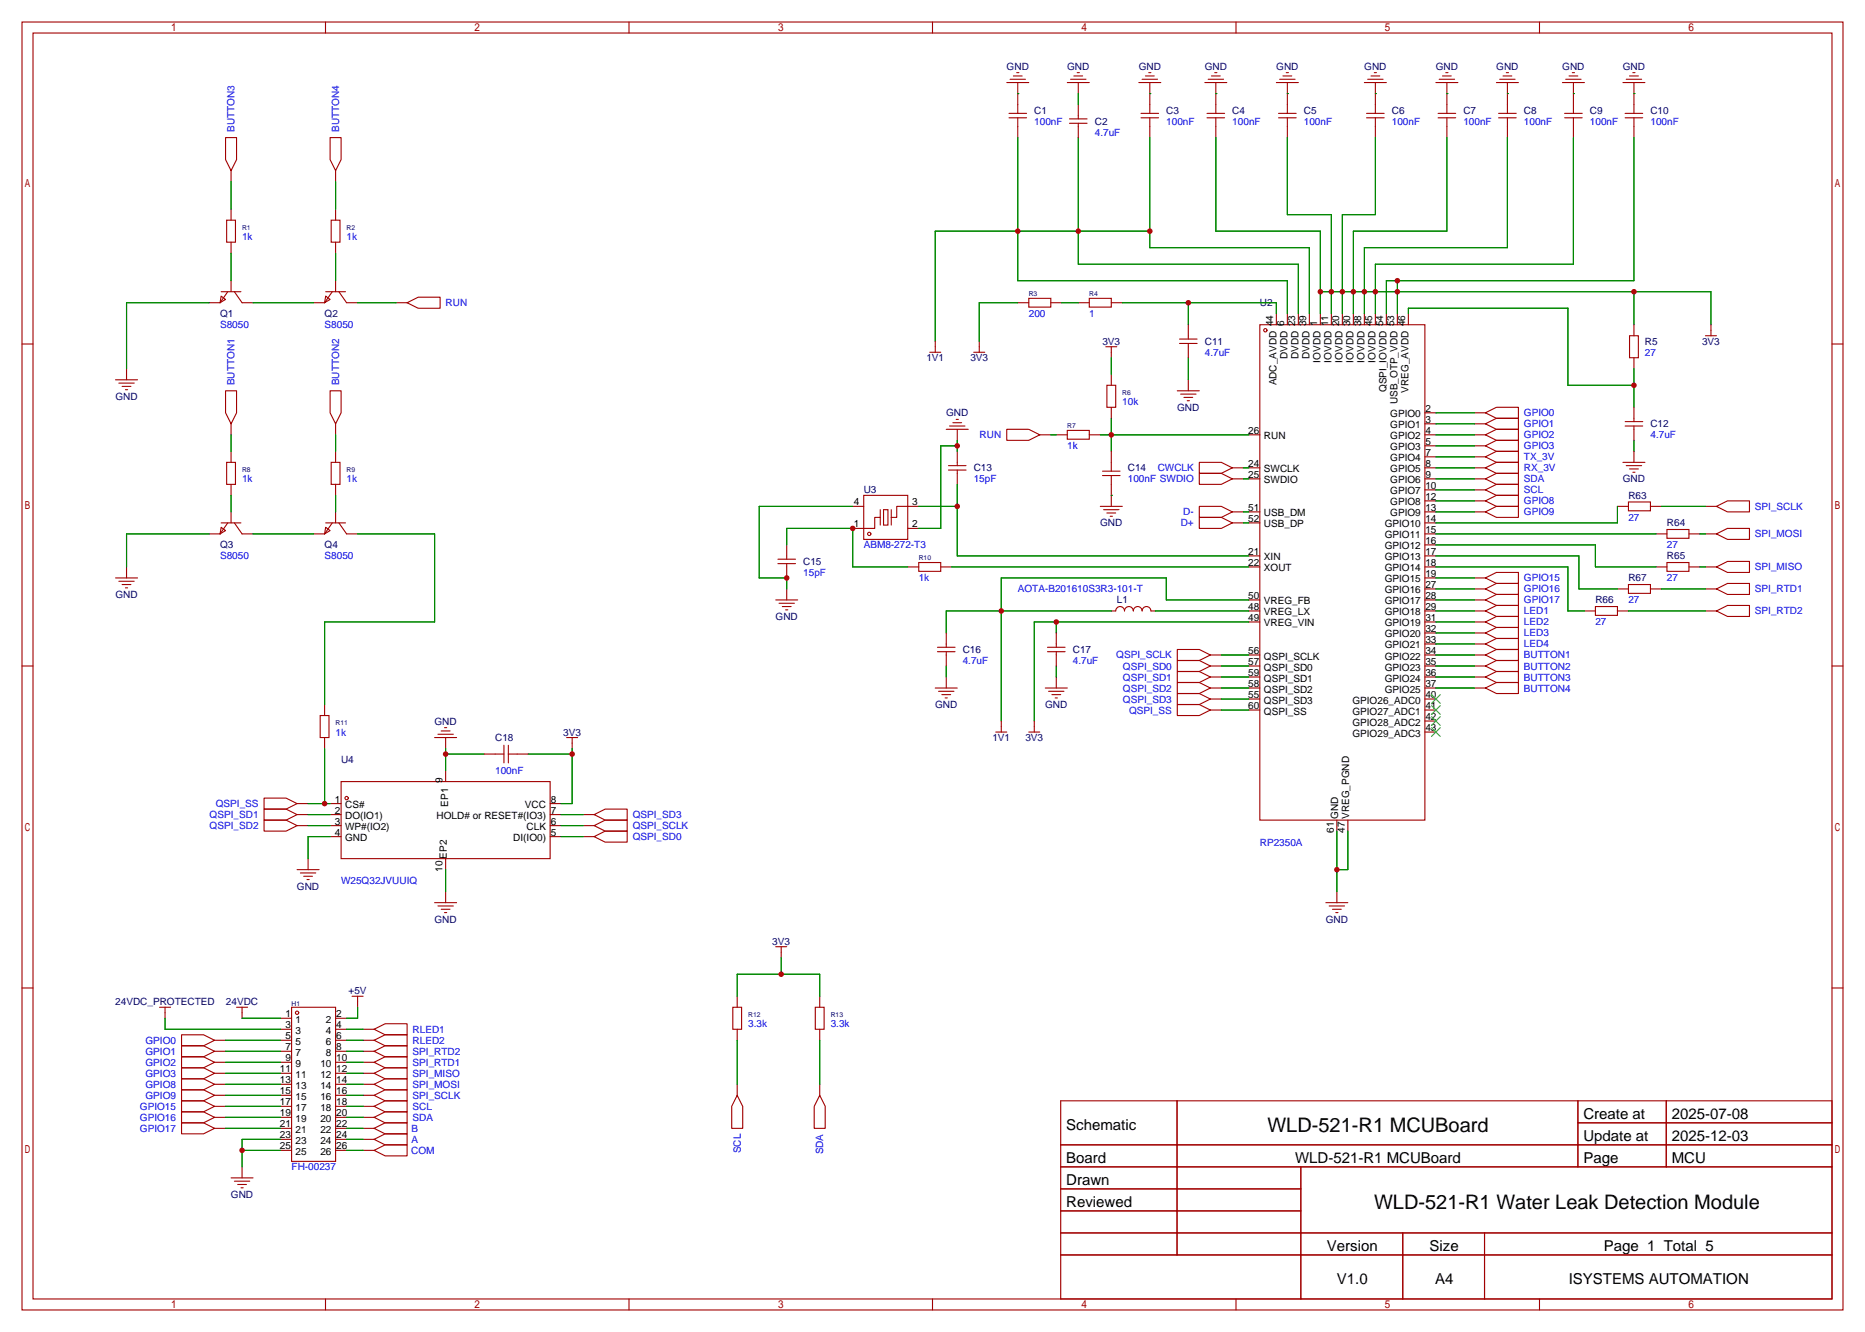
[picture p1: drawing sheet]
<svg xmlns="http://www.w3.org/2000/svg" width="431mm" height="307mm" viewBox="0 0 431 307" stroke-linecap="round" stroke-linejoin="round" font-family="sans-serif">
<g fill="none" stroke="#a10000" stroke-width=".25">
<path d="M5.1 5.1h420.3v297.2h-420.3zM7.6 7.6h415.3v292.1h-415.3zM75.1 5.1v2.5M145.2 5.1v2.5M215.3 5.1v2.5M232.4 19.1h5.1M233.2 18.3h3.5M233.9 17.5h2.1M234.7 16.8h.5M234.9 19.1v7.1M246.4 19.1h5.1M247.1 18.3h3.6"/>
<path d="M247.9 17.5h2M248.7 16.8h.5M248.9 19.1v2.5M262.9 19.1h5.1M263.7 18.3h3.5M264.4 17.5h2M265.2 16.8h.5M265.4 19.1v7.1M278.1 19.1h5.1M278.9 18.3h3.5M279.7 17.5h2M280.4 16.8h.5"/>
<path d="M280.7 19.1v7.1M285.3 5.1v2.5M294.6 19.1h5.1M295.4 18.3h3.6M296.2 17.5h2M296.9 16.8h.5M297.2 19.1v7.1M315 19.1h5M315.7 18.3h3.6M316.5 17.5h2M317.2 16.8h.6M317.5 19.1v7.1"/>
<path d="M331.5 19.1h5M332.2 18.3h3.6M333 17.5h2M333.8 16.8h.5M334 19.1v7.1M345.4 19.1h5.1M346.2 18.3h3.6M347 17.5h2M347.7 16.8h.5M348 19.1v7.1M355.4 5.1v2.5M360.7 19.1h5.1"/>
<path d="M361.4 18.3h3.6M362.2 17.5h2M363 16.8h.5M363.2 19.1v7.1M374.6 19.1h5.1M375.4 18.3h3.6M376.2 17.5h2M376.9 16.8h.5M377.2 19.1v7.1M52.1 31.8h2.5v5l-1.3 2.6-1.2-2.6zM53.3 39.4v2.5M76.2 31.8h2.5v5l-1.2 2.6-1.3-2.6z"/>
<path d="M77.5 39.4v2.5M232.9 26.2h4.1M232.9 27.2h4.1M234.9 27.2v4.6M246.9 28.4h4.1M246.9 27.4h4.1M248.9 24.1v3.3M248.9 28.4v3.4M263.4 26.2h4.1M263.4 27.2h4.1M265.4 27.2v4.6M278.6 26.2h4.1"/>
<path d="M278.6 27.2h4.1M280.7 27.2v4.6M295.1 26.2h4.1M295.1 27.2h4.1M297.2 27.2v4.6M315.5 26.2h4M315.5 27.2h4M317.5 27.2v4.6M332 26.2h4M332 27.2h4M334 27.2v4.6M345.9 26.2h4.1"/>
<path d="M345.9 27.2h4.1M348 27.2v4.6M361.2 26.2h4.1M361.2 27.2h4.1M363.2 27.2v4.6M375.2 26.2h4M375.2 27.2h4M377.2 27.2v4.6M52.3 50.8h2.1v5.1h-2.1zM53.3 48.3v2.5M53.3 55.9v2.5M76.5 50.8h2v5.1h-2z"/>
<path d="M77.5 48.3v2.5M77.5 55.9v2.5M5.1 79.4h2.5M48.3 69.8h2.5M51.1 68.3l1 .8-1.3 .7zM51.1 67.3h4.5M52.6 67.3l-1.8 2.5M53.3 64.8v2.5M54.1 67.3l1.8 2.5h2.5M72.4 69.8h2.5M75.2 68.3l1 .8-1.3 .7zM75.2 67.3h4.6"/>
<path d="M76.7 67.3l-1.8 2.5M77.5 64.8v2.5M78.2 67.3l1.8 2.5h2.5M91.4 69.8h2.6M94 69.8l2.5-1.2h5.1v2.5h-5.1zM215.9 78.7v2.6M226.1 78.7v2.6M234.9 69.8h2.6M237.5 68.8h5.1v2.1h-5.1zM242.6 69.8h2.5M248.9 69.8h2.6M251.5 68.8h5v2.1h-5z"/>
<path d="M256.5 69.8h2.6M272.3 79.2h4.1M272.3 78.2h4.1M274.3 74.9v3.3M274.3 79.2v3.4M290.8 74.9h38.1v114.3h-38.1zM294.6 72.4v2.5M297.2 72.4v2.5M299.7 72.4v2.5M302.3 72.4v2.5M304.8 72.4v2.5M307.3 72.4v2.5"/>
<path d="M309.9 72.4v2.5M312.4 72.4v2.5M315 72.4v2.5M317.5 72.4v2.5M320 72.4v2.5M322.6 72.4v2.5M325.1 72.4v2.5M376.2 77.5h2v5.1h-2zM377.2 74.9v2.6M393.7 77.5h2.5M395 74.9v2.6M422.9 79.4h2.5"/>
<path d="M26.7 87.6h5M27.4 88.4h3.6M28.2 89.2h2M29 89.9h.5M29.2 85.1v2.5M52.1 90.2h2.5v5l-1.3 2.6-1.2-2.6zM53.3 97.8v2.5M76.2 90.2h2.5v5l-1.2 2.6-1.3-2.6zM77.5 97.8v2.5M214.6 81.3h2.6M218.4 99.1h5.1M219.2 98.3h3.6"/>
<path d="M220 97.5h2M220.7 96.8h.5M221 99.1v2.5M224.8 81.3h2.5M232.4 99.1h5.1l2.5 1.2-2.5 1.3h-5.1zM246.4 99.3h5.1v2h-5.1zM255.3 80h2.5M255.5 88.9h2.1v5.1h-2.1zM256.5 80v2.6M256.5 86.4v2.5M256.5 94v2.5M271.8 90.2h5.1"/>
<path d="M272.5 90.9h3.6M273.3 91.7h2M274.1 92.5h.5M274.3 87.6v2.6M328.9 97.8h2.6M328.9 95.2h2.6M340.4 97.8h2.5M340.4 95.2h2.5M342.9 95.2l2.5-1.2h5.1v2.5h-5.1zM342.9 97.8l2.5-1.3h5.1v2.6h-5.1zM375.2 98.3h4M375.2 97.3h4"/>
<path d="M377.2 82.6v2.5M377.2 94v3.3M377.2 98.3v3.3M52.3 106.7h2.1v5.1h-2.1zM53.3 104.1v2.6M53.3 111.8v2.5M53.3 118.1v2.6M76.5 106.7h2v5.1h-2zM77.5 104.1v2.6M77.5 111.8v2.5M77.5 118.1v2.6M196.8 116.8h2.6"/>
<path d="M199.4 114.3h10.1v10.2h-10.1zM203.2 119.4h-1.3v2.5h-5.1M203.2 117.6v3.6M204 117.6h1v3.6h-1zM205.7 117.6v3.6M212.1 116.8h-5.1v2.6h-1.3M218.9 107.4h4.1M218.9 108.5h4.1M221 104.1v3.3M221 108.5v3.3M240 100.3h2.6M243.8 100.3h2.6"/>
<path d="M251.5 100.3h2.5M254 116.8h5.1M254.5 108.7h4.1M254.5 109.7h4.1M254.8 117.6h3.5M255.5 118.4h2.1M256.3 119.1h.5M256.5 104.1v4.6M256.5 109.7v7.1M276.9 116.8h5l2.6 1.3-2.6 1.3h-5zM276.9 119.4h5l2.6 1.3-2.6 1.2h-5zM276.9 106.7h5l2.6 1.2-2.6 1.3h-5z"/>
<path d="M276.9 109.2h5l2.6 1.3-2.6 1.3h-5zM284.5 107.9h2.5M284.5 110.5h2.5M284.5 118.1h2.5M288.3 100.3h2.5M288.3 107.9h2.5M288.3 110.5h2.5M288.3 118.1h2.5M328.9 100.3h2.6M328.9 107.9h2.6M328.9 110.5h2.6M328.9 118.1h2.6"/>
<path d="M328.9 115.6h2.6M328.9 113h2.6M328.9 105.4h2.6M328.9 102.9h2.6M340.4 100.3h2.5M340.4 107.9h2.5M340.4 110.5h2.5M340.4 118.1h2.5M340.4 115.6h2.5M340.4 113h2.5M340.4 105.4h2.5M340.4 102.9h2.5"/>
<path d="M342.9 107.9l2.5-1.2h5.1v2.5h-5.1zM342.9 105.4l2.5-1.3h5.1v2.6h-5.1zM342.9 110.5l2.5-1.3h5.1v2.6h-5.1zM342.9 113l2.5-1.2h5.1v2.5h-5.1zM342.9 100.3l2.5-1.2h5.1v2.5h-5.1zM342.9 102.9l2.5-1.3h5.1v2.5h-5.1zM342.9 115.6l2.5-1.3h5.1v2.5h-5.1zM342.9 118.1l2.5-1.3h5.1v2.6h-5.1zM373.4 116.8h2.5M374.6 106.7h5.1M375.4 107.4h3.6M375.9 115.8h5.1v2.1h-5.1z"/>
<path d="M376.2 108.2h2M376.9 109h.5M377.2 104.1v2.6M381 116.8h2.5M393.7 116.8h2.5M396.2 116.8l2.6-1.2h5.1v2.5h-5.1zM26.7 133.3h5M27.4 134.1h3.6M28.2 134.9h2M29 135.6h.5M29.2 130.8v2.5M48.3 123.2h2.5"/>
<path d="M51.1 121.7l1 .7-1.3 .8zM51.1 120.7h4.5M52.6 120.7l-1.8 2.5M54.1 120.7l1.8 2.5h2.5M72.4 123.2h2.5M75.2 121.7l1 .7-1.3 .8zM75.2 120.7h4.6M76.7 120.7l-1.8 2.5M78.2 120.7l1.8 2.5h2.5M179.1 138.4h5M179.6 130h4M179.6 129h4"/>
<path d="M179.8 139.2h3.6M180.6 140h2M181.6 125.7v3.3M181.6 130v3.3M181.6 135.9v2.5M209.5 130.8h2.6M209.5 121.9h2.6M212.1 129.8h5.1v2h-5.1zM217.2 130.8h2.5M284.5 120.7h2.5M288.3 120.7h2.5M288.3 128.3h2.5"/>
<path d="M288.3 130.8h2.5M288.3 138.4h2.5M328.9 120.7h2.6M328.9 128.3h2.6M328.9 130.8h2.6M328.9 138.4h2.6M328.9 135.9h2.6M328.9 133.3h2.6M328.9 125.7h2.6M328.9 123.2h2.6M340.4 138.4h2.5M340.4 135.9h2.5"/>
<path d="M340.4 133.3h2.5M342.9 133.3l2.5-1.2h5.1v2.5h-5.1zM342.9 135.9l2.5-1.3h5.1v2.6h-5.1zM342.9 138.4l2.5-1.2h5.1v2.5h-5.1zM368.3 140h5.1v2h-5.1zM373.4 135.9h2.5M375.9 134.9h5.1v2h-5.1zM381 135.9h2.5M382.3 130.8h2.5M382.3 123.2h2.5M384.8 122.2h5.1v2h-5.1zM384.8 129.8h5.1v2h-5.1z"/>
<path d="M389.9 130.8h2.5M389.9 123.2h2.5M393.7 130.8h2.5M393.7 135.9h2.5M393.7 123.2h2.5M396.2 123.2l2.6-1.3h5.1v2.6h-5.1zM396.2 130.8l2.6-1.3h5.1v2.6h-5.1zM396.2 135.9l2.6-1.3h5.1v2.6h-5.1zM5.1 153.7h2.5M181.4 140.7h.5M215.9 158.8h5.1M216.4 150.4h4.1"/>
<path d="M216.4 149.4h4.1M216.7 159.5h3.5M218.4 146v3.4M218.4 150.4v3.3M218.4 156.2v2.6M241.3 158.8h5.1M241.8 150.4h4.1M241.8 149.4h4.1M242.1 159.5h3.5M243.8 146v3.4M243.8 150.4v3.3M243.8 156.2v2.6"/>
<path d="M256.5 141h1.1a1.02 1.02 0 0 1 1-1 1.02 1.02 0 0 1 1 1 1.02 1.02 0 0 1 1-1 1.02 1.02 0 0 1 1 1 1.02 1.02 0 0 1 1-1 1.02 1.02 0 0 1 1.1 1 1.02 1.02 0 0 1 1-1 1.02 1.02 0 0 1 1 1h1M271.8 152.4h5.1l2.5 1.3-2.5 1.2h-5.1zM271.8 154.9h5.1l2.5 1.3-2.5 1.3h-5.1zM271.8 157.5h5.1l2.5 1.3-2.5 1.2h-5.1zM271.8 149.9h5.1l2.5 1.2-2.5 1.3h-5.1zM279.4 153.7h2.5M279.4 151.1h2.5M279.4 156.2h2.5M279.4 158.8h2.5M288.3 153.7h2.5M288.3 141h2.5M288.3 143.5h2.5"/>
<path d="M288.3 151.1h2.5M288.3 156.2h2.5M288.3 158.8h2.5M328.9 153.7h2.6M328.9 141h2.6M328.9 143.5h2.6M328.9 151.1h2.6M328.9 156.2h2.6M328.9 158.8h2.6M328.9 148.6h2.6M328.9 146h2.6M340.4 153.7h2.5"/>
<path d="M340.4 141h2.5M340.4 143.5h2.5M340.4 151.1h2.5M340.4 156.2h2.5M340.4 158.8h2.5M340.4 148.6h2.5M340.4 146h2.5M342.9 156.2l2.5-1.3h5.1v2.6h-5.1zM342.9 158.8l2.5-1.3h5.1v2.5h-5.1zM342.9 151.1l2.5-1.2h5.1v2.5h-5.1zM342.9 153.7l2.5-1.3h5.1v2.5h-5.1zM342.9 146l2.5-1.2h5.1v2.5h-5.1z"/>
<path d="M342.9 148.6l2.5-1.3h5.1v2.6h-5.1zM342.9 141l2.5-1.3h5.1v2.5h-5.1zM342.9 143.5l2.5-1.3h5.1v2.6h-5.1zM365.8 141h2.5M373.4 141h2.5M393.7 141h2.5M396.2 141l2.6-1.3h5.1v2.5h-5.1zM422.9 153.7h2.5M73.9 165.1h2v5.1h-2zM74.9 162.6v2.5M74.9 170.2v2.5M100.3 170.2h5.1"/>
<path d="M101.1 169.4h3.5M101.9 168.7h2M102.6 167.9h.5M102.9 170.2v2.5M102.9 177.8v2.5M111.8 174h4.5M116.3 172v4M117.3 174h4.6M117.3 172v4M130.8 170.2h2.5M132.1 170.2v2.5M217.4 160.3h2.1"/>
<path d="M218.2 161h.5M229.9 168.9h2.5M231.1 166.4v2.5M237.5 168.9h2.5M238.8 166.4v2.5M242.8 160.3h2.1M243.6 161h.5M271.8 160h5.1l2.5 1.3-2.5 1.3h-5.1zM271.8 162.6h5.1l2.5 1.2-2.5 1.3h-5.1zM279.4 161.3h2.5M279.4 163.8h2.5M288.3 161.3h2.5"/>
<path d="M288.3 163.8h2.5M328.9 161.3h2.6M328.9 163.8h2.6M328.9 168.9h2.6M328.9 166.4h2.6M61 186.7h5l2.6 1.3-2.6 1.2h-5zM61 189.2h5l2.6 1.3-2.6 1.3h-5zM61 184.1h5l2.6 1.3-2.6 1.3h-5zM68.6 185.4h2.5M68.6 188h2.5M68.6 190.5h2.5M71.1 198.1v2.6"/>
<path d="M76.2 185.4h2.5M76.2 188h2.5M76.2 190.5h2.5M76.2 193h2.5M78.7 180.3h48.3v17.8h-48.3zM102.9 198.1v2.6M127 185.4h2.5M127 188h2.5M127 190.5h2.5M127 193h2.5M134.6 188h2.6M134.6 190.5h2.6"/>
<path d="M134.6 193h2.6M137.2 193l2.5-1.2h5.1v2.5h-5.1zM137.2 188l2.5-1.3h5.1v2.5h-5.1zM137.2 190.5l2.5-1.3h5.1v2.6h-5.1zM308.6 189.2v2.6M311.1 189.2v2.6M68.6 200.7h5.1M69.3 201.4h3.6M70.1 202.2h2M70.9 202.9h.5M100.3 208.3h5.1M101.1 209h3.5"/>
<path d="M101.9 209.8h2M102.6 210.6h.5M102.9 205.7v2.6M179.1 218.4h2.5M180.3 218.4v2.6M306.1 208.3h5M306.8 209h3.6M307.6 209.8h2M308.4 210.6h.5M308.6 205.7v2.6M5.1 228h2.5M36.8 232.4h2.6"/>
<path d="M38.1 232.4v2.6M41.9 238.8h5.1l2.5 1.2-2.5 1.3h-5.1zM54.6 232.4h2.5M55.9 232.4v2.6M64.8 235h2.5M64.8 237.5h2.5M67.3 232.4h10.2v35.6h-10.2zM77.5 235h2.5M77.5 237.5h2.5M81.3 229.9h2.5M82.5 229.9v2.5M83.8 237.5h2.6"/>
<path d="M86.4 237.5l2.5-1.3h5.1v2.6h-5.1zM169.2 232.4h2v5.1h-2zM170.2 229.9v2.5M170.2 237.5v2.5M188.2 232.4h2v5.1h-2zM189.2 229.9v2.5M189.2 237.5v2.5M422.9 228h2.5M41.9 241.3h5.1l2.5 1.3-2.5 1.2h-5.1zM41.9 243.8h5.1l2.5 1.3-2.5 1.3h-5.1zM41.9 246.4h5.1l2.5 1.3-2.5 1.2h-5.1zM41.9 248.9h5.1l2.5 1.3-2.5 1.3h-5.1z"/>
<path d="M41.9 251.5h5.1l2.5 1.2-2.5 1.3h-5.1zM41.9 254h5.1l2.5 1.3-2.5 1.2h-5.1zM41.9 256.5h5.1l2.5 1.3-2.5 1.3h-5.1zM41.9 259.1h5.1l2.5 1.3-2.5 1.2h-5.1zM49.5 240h2.6M49.5 242.6h2.6M49.5 257.8h2.6M49.5 245.1h2.6M49.5 255.3h2.6M49.5 247.7h2.6M49.5 252.7h2.6M49.5 250.2h2.6"/>
<path d="M64.8 240h2.5M64.8 242.6h2.5M64.8 257.8h2.5M64.8 245.1h2.5M64.8 255.3h2.5M64.8 247.7h2.5M64.8 252.7h2.5M64.8 250.2h2.5M77.5 240h2.5M77.5 242.6h2.5M77.5 257.8h2.5M77.5 245.1h2.5"/>
<path d="M77.5 255.3h2.5M77.5 247.7h2.5M77.5 252.7h2.5M77.5 250.2h2.5M83.8 240h2.6M83.8 242.6h2.6M83.8 257.8h2.6M83.8 245.1h2.6M83.8 255.3h2.6M83.8 247.7h2.6M83.8 252.7h2.6M83.8 250.2h2.6"/>
<path d="M86.4 252.7l2.5-1.2h5.1v2.5h-5.1zM86.4 250.2l2.5-1.3h5.1v2.6h-5.1zM86.4 247.7l2.5-1.3h5.1v2.5h-5.1zM86.4 245.1l2.5-1.3h5.1v2.6h-5.1zM86.4 242.6l2.5-1.3h5.1v2.5h-5.1zM86.4 257.8l2.5-1.3h5.1v2.6h-5.1zM86.4 255.3l2.5-1.3h5.1v2.5h-5.1zM86.4 240l2.5-1.2h5.1v2.5h-5.1zM170.2 252.7l1.2 2.6v5.1h-2.5v-5.1zM170.2 250.2v2.5M189.2 252.7l1.3 2.6v5.1h-2.5v-5.1zM189.2 250.2v2.5"/>
<path d="M244.9 254h178v45.7h-178zM271.7 254v35.6M364.3 254v15.2M364.3 259.1h58.6M384.7 254v15.2M49.5 260.4h2.6M53.3 271.8h5.1M54.1 272.5h3.6M54.9 273.3h2M55.6 274.1h.5M55.9 269.2v2.6M64.8 265.4h2.5"/>
<path d="M64.8 262.9h2.5M64.8 260.4h2.5M77.5 265.4h2.5M77.5 262.9h2.5M77.5 260.4h2.5M83.8 265.4h2.6M83.8 262.9h2.6M83.8 260.4h2.6M86.4 262.9l2.5-1.3h5.1v2.6h-5.1zM86.4 260.4l2.5-1.3h5.1v2.5h-5.1zM86.4 265.4l2.5-1.2h5.1v2.5h-5.1zM244.9 264.2h178"/>
<path d="M244.9 269.2h178M244.9 274.3h55.4M244.9 279.4h55.4M300.3 269.2v30.5M75.1 299.7v2.6M145.2 299.7v2.6M215.3 299.7v2.6M244.9 284.5h178M244.9 289.6h178M285.3 299.7v2.6M323.8 284.5v15.2M342.7 284.5v15.2"/>
<path d="M355.4 299.7v2.6"/>
<circle cx="292.1" cy="76.2" r=".38"/>
<circle cx="200.7" cy="123.2" r=".38"/>
<circle cx="80" cy="184.2" r=".38"/>
<circle cx="68.6" cy="233.7" r=".38"/>
</g>
<path d="M330.5 167.9l2 2M330.5 165.4l2 2M330.5 162.8l2 2M330.5 160.3l2 2M332.5 167.9l-2 2M332.5 165.4l-2 2M332.5 162.8l-2 2M332.5 160.3l-2 2" fill="none" stroke="#3c3" stroke-width=".25"/>
<g fill="none" stroke="#008700" stroke-width=".25">
<path d="M234.9 21.6h.1M234.9 31.8v33h62.3v7.6M248.9 31.8v29.2h50.8v11.4M248.9 21.6v2.5M265.4 21.6h.1M265.4 31.8v25.4h36.9v15.2M280.7 21.6h.1M280.7 31.8v21.5h24.1v19.1M297.2 21.6h.1M297.2 31.8v17.7h10.1v22.9M317.5 21.6h.1M317.5 31.8v17.7h-7.6v22.9"/>
<path d="M334 21.6h.1M334 31.8v21.5h-21.6v19.1M348 21.6h.1M348 31.8v25.4h-33v15.2M363.2 21.6h.1M363.2 31.8v29.2h-45.7v11.4M377.2 21.6h.1M377.2 31.8v33h-57.2v7.6M53.3 41.9v6.4M53.3 58.4v6.4M77.5 41.9v6.4M77.5 58.4v6.4"/>
<path d="M265.4 53.3h-49.5v25.4M48.3 69.8h-19.1v15.3M58.4 69.8h14M82.5 69.8h8.9M234.9 69.8h-8.8v8.9M245.1 69.8h3.8M259.1 69.8h35.5v2.6M274.3 69.8v5.1M304.8 67.3h90.2v7.6M322.6 64.8v7.6M325.1 72.4v-1.3h36.8v17.8h15.3M377.2 67.3v7.6"/>
<path d="M256.5 82.6v3.8M256.5 96.5v7.6M274.3 82.6v5M331.5 95.2h8.9M331.5 97.8h8.9M377.2 85.1v8.9M53.3 100.3v3.8M53.3 114.3v3.8M77.5 100.3v3.8M77.5 114.3v3.8M196.8 116.8h-21.5v16.5h6.3v2.6M212.1 116.8h8.9"/>
<path d="M221 102.9h-3.8v19h-5.1M221 101.6v2.5M221 111.8v16.5h67.3M242.6 100.3h1.2M254 100.3h34.3M256.5 114.3h.1M287 107.9h1.3M287 110.5h1.3M287 118.1h1.3M331.5 102.9h8.9M331.5 100.3h8.9M331.5 107.9h8.9"/>
<path d="M331.5 110.5h8.9M331.5 118.1h8.9M331.5 113h8.9M331.5 105.4h8.9M331.5 115.6h8.9M373.4 116.8v3.9h-41.9M377.2 101.6v2.5M383.5 116.8h10.2M48.3 123.2h-19.1v7.6M58.4 123.2h14M82.5 123.2h17.8v20.3h-25.4v19.1M181.6 125.7v-3.8h15.2v8.9h12.7"/>
<path d="M219.7 130.8h68.6M287 120.7h1.3M288.3 138.4h-19.1v-5.1h-38.1v33.1M331.5 130.8h30.4v10.2h3.9M331.5 133.3h8.9M331.5 138.4h8.9M331.5 125.7h36.8v5.1h14M331.5 128.3h33v7.6h8.9M331.5 123.2h50.8M331.5 135.9h8.9M383.5 135.9h10.2M392.4 130.8h1.3"/>
<path d="M392.4 123.2h1.3M218.4 153.7v2.5M243.8 143.5v2.5M243.8 153.7v2.5M256.5 141h-38.1v5M266.7 141h21.6M281.9 151.1h6.4M281.9 153.7h6.4M281.9 156.2h6.4M281.9 158.8h6.4M288.3 143.5h-49.5v22.9M331.5 143.5h8.9"/>
<path d="M331.5 141h8.9M331.5 151.1h8.9M331.5 153.7h8.9M331.5 156.2h8.9M331.5 158.8h8.9M331.5 148.6h8.9M331.5 146h8.9M375.9 141h17.8M74.9 172.7v12.7M102.9 172.7v5.1M102.9 174h8.9M121.9 174h10.2"/>
<path d="M132.1 172.7v12.7h-2.6M281.9 161.3h6.4M281.9 163.8h6.4M71.1 190.5h5.1M71.1 188h5.1M71.1 185.4h5.1M76.2 193h-5.1v5.1M129.5 193h5.1M129.5 190.5h5.1M129.5 188h5.1M308.6 191.8v13.9M311.1 191.8v8.9h-2.5"/>
<path d="M102.9 200.7v5M38.1 235v2.5h26.7M55.9 235h8.9M80 237.5h3.8M82.5 232.4v2.6h-2.5M170.2 229.9v-5.1h19v5.1M180.3 221v3.8M52.1 257.8h12.7M52.1 255.3h12.7M52.1 252.7h12.7M52.1 250.2h12.7M52.1 247.7h12.7"/>
<path d="M52.1 245.1h12.7M52.1 242.6h12.7M52.1 240h12.7M80 257.8h3.8M80 255.3h3.8M80 252.7h3.8M80 250.2h3.8M80 247.7h3.8M80 245.1h3.8M80 242.6h3.8M80 240h3.8M170.2 240v10.2"/>
<path d="M189.2 240v10.2M52.1 260.4h12.7M55.9 265.4h8.9M64.8 262.9h-8.9v6.3M80 260.4h3.8M80 262.9h3.8M80 265.4h3.8"/>
</g>
<g fill="#c00">
<circle cx="322.6" cy="64.8" r=".63"/>
<circle cx="322.6" cy="67.3" r=".63"/>
<circle cx="317.5" cy="67.3" r=".63"/>
<circle cx="315" cy="67.3" r=".63"/>
<circle cx="312.4" cy="67.3" r=".63"/>
<circle cx="309.9" cy="67.3" r=".63"/>
<circle cx="307.3" cy="67.3" r=".63"/>
<circle cx="304.8" cy="67.3" r=".63"/>
<circle cx="377.2" cy="67.3" r=".63"/>
<circle cx="265.4" cy="53.3" r=".63"/>
<circle cx="248.9" cy="53.3" r=".63"/>
<circle cx="235" cy="53.3" r=".63"/>
<circle cx="377.2" cy="88.9" r=".63"/>
<circle cx="274.3" cy="69.8" r=".63"/>
<circle cx="243.8" cy="143.5" r=".63"/>
<circle cx="231.1" cy="141" r=".63"/>
<circle cx="196.9" cy="121.9" r=".63"/>
<circle cx="221" cy="116.8" r=".63"/>
<circle cx="221" cy="102.9" r=".63"/>
<circle cx="181.6" cy="133.3" r=".63"/>
<circle cx="308.6" cy="200.7" r=".63"/>
<circle cx="102.9" cy="174" r=".63"/>
<circle cx="74.9" cy="185.4" r=".63"/>
<circle cx="256.5" cy="100.3" r=".63"/>
<circle cx="132.1" cy="174" r=".63"/>
<circle cx="55.9" cy="265.4" r=".63"/>
<circle cx="180.3" cy="224.8" r=".63"/>
</g>
<g font-size="4.6">
<text x="292.6" y="261.1">WLD-521-R1 MCUBoard</text>
<text x="317.2" y="278.9">WLD-521-R1 Water Leak Detection Module</text>
</g>
<g font-size="3.5">
<text x="246.1" y="260.8">Schematic</text>
<text x="365.5" y="258.2">Create at</text>
<text x="365.5" y="263.3">Update at</text>
<text x="385.9" y="258.2">2025-07-08</text>
<text x="385.9" y="263.3">2025-12-03</text>
<text x="246.1" y="268.4">Board</text>
<text x="299" y="268.4">WLD-521-R1 MCUBoard</text>
<text x="365.5" y="268.4">Page</text>
<text x="385.9" y="268.4">MCU</text>
<text x="246.1" y="273.5">Drawn</text>
<text x="246.1" y="278.5">Reviewed</text>
<text x="306.3" y="288.7">Version</text>
<text x="330" y="288.7">Size</text>
<text x="370.2" y="288.7">Page 1 Total 5</text>
<text x="308.6" y="296.3">V1.0</text>
<text x="331.3" y="296.3">A4</text>
<text x="362.1" y="296.3">ISYSTEMS AUTOMATION</text>
</g>
<g font-size="2.3" fill="#000080">
<text x="232.4" y="16">GND</text>
<text x="246.4" y="16">GND</text>
<text x="262.9" y="16">GND</text>
<text x="278.1" y="16">GND</text>
<text x="294.6" y="16">GND</text>
<text x="314.9" y="16">GND</text>
<text x="331.4" y="16">GND</text>
<text x="345.4" y="16">GND</text>
<text x="360.7" y="16">GND</text>
<text x="374.6" y="16">GND</text>
<text x="238.8" y="26.2">C1</text>
<text x="252.7" y="28.7">C2</text>
<text x="269.2" y="26.2">C3</text>
<text x="284.5" y="26.2">C4</text>
<text x="301" y="26.2">C5</text>
<text x="321.3" y="26.2">C6</text>
<text x="337.8" y="26.2">C7</text>
<text x="351.8" y="26.2">C8</text>
<text x="367" y="26.2">C9</text>
<text x="381" y="26.2">C10</text>
<text x="290.8" y="70.7">U2</text>
<text x="50.8" y="73.2">Q1</text>
<text x="74.9" y="73.2">Q2</text>
<text x="213.8" y="83.4">1V1</text>
<text x="224" y="83.4">3V3</text>
<text x="254.5" y="79.5">3V3</text>
<text x="278.1" y="79.5">C11</text>
<text x="379.7" y="79.5">R5</text>
<text x="392.9" y="79.5">3V3</text>
<text x="26.6" y="92.2">GND</text>
<text x="271.8" y="94.8">GND</text>
<text x="218.4" y="96.1">GND</text>
<text x="381" y="98.6">C12</text>
<text x="199.4" y="113.8">U3</text>
<text x="224.8" y="108.8">C13</text>
<text x="260.3" y="108.8">C14</text>
<text x="374.6" y="111.3">GND</text>
<text x="375.9" y="115.1">R63</text>
<text x="254" y="121.5">GND</text>
<text x="384.8" y="121.5">R64</text>
<text x="50.8" y="126.5">Q3</text>
<text x="74.9" y="126.5">Q4</text>
<text x="185.4" y="130.3">C15</text>
<text x="384.8" y="129.1">R65</text>
<text x="26.6" y="138">GND</text>
<text x="375.9" y="134.2">R67</text>
<text x="179" y="143">GND</text>
<text x="257.8" y="139.2">L1</text>
<text x="368.3" y="139.2">R66</text>
<text x="222.2" y="150.7">C16</text>
<text x="247.6" y="150.7">C17</text>
<text x="100.3" y="167.2">GND</text>
<text x="215.9" y="163.4">GND</text>
<text x="241.3" y="163.4">GND</text>
<text x="114.3" y="171">C18</text>
<text x="130" y="169.7">3V3</text>
<text x="229.1" y="171">1V1</text>
<text x="236.7" y="171">3V3</text>
<text x="78.7" y="176.1">U4</text>
<text x="68.6" y="205.3">GND</text>
<text x="100.3" y="212.9">GND</text>
<text x="306" y="212.9">GND</text>
<text x="178.3" y="218">3V3</text>
<text x="26.6" y="231.9">24VDC_PROTECTED</text>
<text x="52.2" y="231.9">24VDC</text>
<text x="80.5" y="229.4">+5V</text>
<text x="53.3" y="276.4">GND</text>
</g>
<g font-size="2.3" fill="#00f">
<text x="238.8" y="28.7">100nF</text>
<text x="269.2" y="28.7">100nF</text>
<text x="284.5" y="28.7">100nF</text>
<text x="301" y="28.7">100nF</text>
<text x="321.3" y="28.7">100nF</text>
<text x="337.8" y="28.7">100nF</text>
<text x="351.8" y="28.7">100nF</text>
<text x="367" y="28.7">100nF</text>
<text x="381" y="28.7">100nF</text>
<text x="54.1" y="30.5" transform="rotate(-90 54.1 30.5)">BUTTON3</text>
<text x="78.3" y="30.5" transform="rotate(-90 78.3 30.5)">BUTTON4</text>
<text x="252.7" y="31.3">4.7uF</text>
<text x="55.9" y="55.4">1k</text>
<text x="80" y="55.4">1k</text>
<text x="102.9" y="70.7">RUN</text>
<text x="50.8" y="75.7">S8050</text>
<text x="74.9" y="75.7">S8050</text>
<text x="237.5" y="73.2">200</text>
<text x="251.5" y="73.2">1</text>
<text x="278.1" y="82.1">4.7uF</text>
<text x="379.7" y="82.1">27</text>
<text x="54.1" y="88.9" transform="rotate(-90 54.1 88.9)">BUTTON1</text>
<text x="78.3" y="88.9" transform="rotate(-90 78.3 88.9)">BUTTON2</text>
<text x="259.1" y="93.5">10k</text>
<text x="226.1" y="101.1">RUN</text>
<text x="351.8" y="96.1">GPIO0</text>
<text x="351.8" y="98.6">GPIO1</text>
<text x="351.8" y="101.1">GPIO2</text>
<text x="381" y="101.1">4.7uF</text>
<text x="246.4" y="103.7">1k</text>
<text x="351.8" y="106.2">TX_3V</text>
<text x="351.8" y="103.7">GPIO3</text>
<text x="55.9" y="111.3">1k</text>
<text x="80" y="111.3">1k</text>
<text x="224.8" y="111.3">15pF</text>
<text x="260.3" y="111.3">100nF SWDIO</text>
<text x="267.3" y="108.8">CWCLK</text>
<text x="351.8" y="108.8">RX_3V</text>
<text x="351.8" y="111.3">SDA</text>
<text x="351.8" y="113.8">SCL</text>
<text x="273.2" y="118.9">D-</text>
<text x="351.8" y="116.4">GPIO8</text>
<text x="351.8" y="118.9">GPIO9</text>
<text x="405.1" y="117.6">SPI_SCLK</text>
<text x="272.6" y="121.5">D+</text>
<text x="375.9" y="120.2">27</text>
<text x="405.1" y="124">SPI_MOSI</text>
<text x="50.8" y="129.1">S8050</text>
<text x="74.9" y="129.1">S8050</text>
<text x="199.4" y="126.5">ABM8-272-T3</text>
<text x="384.8" y="126.5">27</text>
<text x="405.1" y="131.6">SPI_MISO</text>
<text x="185.4" y="132.9">15pF</text>
<text x="212.1" y="134.2">1k</text>
<text x="234.9" y="136.7">AOTA-B201610S3R3-101-T</text>
<text x="351.8" y="134.2">GPIO15</text>
<text x="351.8" y="136.7">GPIO16</text>
<text x="384.8" y="134.2">27</text>
<text x="405.1" y="136.7">SPI_RTD1</text>
<text x="351.8" y="141.8">LED1</text>
<text x="351.8" y="139.2">GPIO17</text>
<text x="375.9" y="139.2">27</text>
<text x="405.1" y="141.8">SPI_RTD2</text>
<text x="351.8" y="146.9">LED3</text>
<text x="351.8" y="149.4">LED4</text>
<text x="351.8" y="144.3">LED2</text>
<text x="368.3" y="144.3">27</text>
<text x="222.2" y="153.2">4.7uF</text>
<text x="247.6" y="153.2">4.7uF</text>
<text x="257.7" y="151.9">QSPI_SCLK</text>
<text x="259.2" y="154.5">QSPI_SD0</text>
<text x="351.8" y="151.9">BUTTON1</text>
<text x="351.8" y="154.5">BUTTON2</text>
<text x="259.2" y="157">QSPI_SD1</text>
<text x="259.2" y="159.6">QSPI_SD2</text>
<text x="351.8" y="157">BUTTON3</text>
<text x="351.8" y="159.6">BUTTON4</text>
<text x="259.2" y="162.1">QSPI_SD3</text>
<text x="260.6" y="164.6">QSPI_SS</text>
<text x="77.5" y="169.7">1k</text>
<text x="114.3" y="178.6">100nF</text>
<text x="48.4" y="188.8">QSPI_SD1</text>
<text x="48.4" y="191.3">QSPI_SD2</text>
<text x="49.8" y="186.2">QSPI_SS</text>
<text x="146" y="188.8">QSPI_SD3</text>
<text x="146" y="191.3">QSPI_SCLK</text>
<text x="146" y="193.8">QSPI_SD0</text>
<text x="290.8" y="195.1">RP2350A</text>
<text x="78.7" y="204">W25Q32JVUUIQ</text>
<text x="95.2" y="238.3">RLED1</text>
<text x="172.7" y="237">3.3k</text>
<text x="191.8" y="237">3.3k</text>
<text x="33.6" y="243.4">GPIO1</text>
<text x="33.6" y="245.9">GPIO2</text>
<text x="33.6" y="240.8">GPIO0</text>
<text x="95.2" y="245.9">SPI_RTD1</text>
<text x="95.2" y="243.4">SPI_RTD2</text>
<text x="95.2" y="240.8">RLED2</text>
<text x="33.6" y="248.5">GPIO3</text>
<text x="33.6" y="251">GPIO8</text>
<text x="95.2" y="251">SPI_MOSI</text>
<text x="95.2" y="248.5">SPI_MISO</text>
<text x="32.3" y="256.1">GPIO15</text>
<text x="33.6" y="253.5">GPIO9</text>
<text x="95.2" y="253.5">SPI_SCLK</text>
<text x="95.2" y="256.1">SCL</text>
<text x="32.3" y="258.6">GPIO16</text>
<text x="32.3" y="261.2">GPIO17</text>
<text x="95" y="263.7">A</text>
<text x="95" y="261.2">B</text>
<text x="95.2" y="258.6">SDA</text>
<text x="94.9" y="266.2">COM</text>
<text x="171" y="266.1" transform="rotate(-90 171 266.1)">SCL</text>
<text x="190" y="266.4" transform="rotate(-90 190 266.4)">SDA</text>
<text x="67.3" y="270">FH-00237</text>
</g>
<g font-size="2.3">
<text x="293.9" y="75.3" transform="rotate(-90 293.9 75.3)">44</text>
<text x="296.5" y="75.3" transform="rotate(-90 296.5 75.3)">6</text>
<text x="299" y="75.3" transform="rotate(-90 299 75.3)">23</text>
<text x="301.5" y="75.3" transform="rotate(-90 301.5 75.3)">39</text>
<text x="304.1" y="75.3" transform="rotate(-90 304.1 75.3)">1</text>
<text x="306.6" y="75.3" transform="rotate(-90 306.6 75.3)">11</text>
<text x="309.2" y="75.3" transform="rotate(-90 309.2 75.3)">20</text>
<text x="311.7" y="75.3" transform="rotate(-90 311.7 75.3)">30</text>
<text x="314.2" y="75.3" transform="rotate(-90 314.2 75.3)">38</text>
<text x="316.8" y="75.3" transform="rotate(-90 316.8 75.3)">45</text>
<text x="319.3" y="75.3" transform="rotate(-90 319.3 75.3)">54</text>
<text x="321.9" y="75.3" transform="rotate(-90 321.9 75.3)">53</text>
<text x="324.4" y="75.3" transform="rotate(-90 324.4 75.3)">46</text>
<text x="297.2" y="82.9" transform="rotate(-90 297.2 82.9)">DVDD</text>
<text x="299.8" y="82.9" transform="rotate(-90 299.8 82.9)">DVDD</text>
<text x="302.3" y="82.9" transform="rotate(-90 302.3 82.9)">DVDD</text>
<text x="304.8" y="83.7" transform="rotate(-90 304.8 83.7)">IOVDD</text>
<text x="307.4" y="83.7" transform="rotate(-90 307.4 83.7)">IOVDD</text>
<text x="309.9" y="83.7" transform="rotate(-90 309.9 83.7)">IOVDD</text>
<text x="312.5" y="83.7" transform="rotate(-90 312.5 83.7)">IOVDD</text>
<text x="315" y="83.7" transform="rotate(-90 315 83.7)">IOVDD</text>
<text x="317.5" y="83.7" transform="rotate(-90 317.5 83.7)">IOVDD</text>
<text x="294.7" y="88.9" transform="rotate(-90 294.7 88.9)">ADC_AVDD</text>
<text x="320.1" y="90.5" transform="rotate(-90 320.1 90.5)">QSPI_IOVDD</text>
<text x="322.6" y="93.3" transform="rotate(-90 322.6 93.3)">USB_OTP_VDD</text>
<text x="325.2" y="90.6" transform="rotate(-90 325.2 90.6)">VREG_AVDD</text>
<text x="329.1" y="95">2</text>
<text x="288.1" y="100.1">26</text>
<text x="291.8" y="101.4">RUN</text>
<text x="320.9" y="101.4">GPIO2</text>
<text x="320.9" y="98.8">GPIO1</text>
<text x="320.9" y="96.3">GPIO0</text>
<text x="329.1" y="100.1">4</text>
<text x="329.1" y="97.6">3</text>
<text x="288.1" y="107.7">24</text>
<text x="320.9" y="106.5">GPIO4</text>
<text x="320.9" y="103.9">GPIO3</text>
<text x="329.1" y="107.7">8</text>
<text x="329.1" y="105.2">7</text>
<text x="329.1" y="102.6">5</text>
<text x="288.1" y="110.3">25</text>
<text x="291.8" y="109">SWCLK</text>
<text x="291.8" y="111.5">SWDIO</text>
<text x="320.9" y="111.5">GPIO6</text>
<text x="320.9" y="109">GPIO5</text>
<text x="329.1" y="112.8">10</text>
<text x="329.1" y="110.3">9</text>
<text x="197.1" y="116.6">4</text>
<text x="210.6" y="116.6">3</text>
<text x="288.1" y="117.9">51</text>
<text x="291.8" y="119.2">USB_DM</text>
<text x="320.9" y="119.2">GPIO9</text>
<text x="320.9" y="116.6">GPIO8</text>
<text x="320.9" y="114.1">GPIO7</text>
<text x="329.1" y="117.9">13</text>
<text x="329.1" y="115.3">12</text>
<text x="197.1" y="121.7">1</text>
<text x="210.6" y="121.7">2</text>
<text x="288.1" y="120.4">52</text>
<text x="291.8" y="121.7">USB_DP</text>
<text x="319.6" y="124.2">GPIO11</text>
<text x="319.6" y="121.7">GPIO10</text>
<text x="329.1" y="125.5">16</text>
<text x="329.1" y="123">15</text>
<text x="329.1" y="120.4">14</text>
<text x="288.1" y="128">21</text>
<text x="288.1" y="130.6">22</text>
<text x="291.8" y="129.3">XIN</text>
<text x="291.8" y="131.9">XOUT</text>
<text x="319.6" y="131.9">GPIO14</text>
<text x="319.6" y="129.3">GPIO13</text>
<text x="319.6" y="126.8">GPIO12</text>
<text x="329.1" y="130.6">18</text>
<text x="329.1" y="128">17</text>
<text x="319.6" y="136.9">GPIO16</text>
<text x="319.6" y="134.4">GPIO15</text>
<text x="329.1" y="135.7">27</text>
<text x="329.1" y="133.1">19</text>
<text x="288.1" y="138.2">50</text>
<text x="288.1" y="140.7">48</text>
<text x="288.1" y="143.3">49</text>
<text x="291.8" y="139.5">VREG_FB</text>
<text x="291.8" y="142">VREG_LX</text>
<text x="319.6" y="142">GPIO18</text>
<text x="319.6" y="139.5">GPIO17</text>
<text x="329.1" y="143.3">31</text>
<text x="329.1" y="140.7">29</text>
<text x="329.1" y="138.2">28</text>
<text x="291.8" y="144.6">VREG_VIN</text>
<text x="319.6" y="149.6">GPIO21</text>
<text x="319.6" y="147.1">GPIO20</text>
<text x="319.6" y="144.6">GPIO19</text>
<text x="329.1" y="148.4">33</text>
<text x="329.1" y="145.8">32</text>
<text x="288.1" y="150.9">56</text>
<text x="288.1" y="153.4">57</text>
<text x="288.1" y="156">59</text>
<text x="291.8" y="152.2">QSPI_SCLK</text>
<text x="291.8" y="154.7">QSPI_SD0</text>
<text x="319.6" y="154.7">GPIO23</text>
<text x="319.6" y="152.2">GPIO22</text>
<text x="329.1" y="156">36</text>
<text x="329.1" y="153.4">35</text>
<text x="329.1" y="150.9">34</text>
<text x="288.1" y="158.5">58</text>
<text x="288.1" y="161.1">55</text>
<text x="291.8" y="157.3">QSPI_SD1</text>
<text x="291.8" y="159.8">QSPI_SD2</text>
<text x="319.6" y="159.8">GPIO25</text>
<text x="319.6" y="157.3">GPIO24</text>
<text x="329.1" y="161.1">40</text>
<text x="329.1" y="158.5">37</text>
<text x="288.1" y="163.6">60</text>
<text x="291.8" y="162.3">QSPI_SD3</text>
<text x="291.8" y="164.9">QSPI_SS</text>
<text x="312.2" y="167.4">GPIO28_ADC2</text>
<text x="312.2" y="164.9">GPIO27_ADC1</text>
<text x="312.2" y="162.3">GPIO26_ADC0</text>
<text x="329.1" y="166.1">42</text>
<text x="329.1" y="163.6">41</text>
<text x="312.2" y="170">GPIO29_ADC3</text>
<text x="329.1" y="168.7">43</text>
<text x="77.3" y="185.2">1</text>
<text x="102.2" y="180.7" transform="rotate(-90 102.2 180.7)">9</text>
<text x="127.1" y="185.2">8</text>
<text x="77.3" y="187.7">2</text>
<text x="77.3" y="190.3">3</text>
<text x="79.7" y="186.5">CS#</text>
<text x="79.7" y="189">DO(IO1)</text>
<text x="79.7" y="191.5">WP#(IO2)</text>
<text x="100.8" y="189">HOLD# or RESET#(IO3)</text>
<text x="103.4" y="186.1" transform="rotate(-90 103.4 186.1)">EP1</text>
<text x="121.2" y="186.5">VCC</text>
<text x="121.6" y="191.5">CLK</text>
<text x="127.1" y="190.3">6</text>
<text x="127.1" y="187.7">7</text>
<text x="308.9" y="189" transform="rotate(-90 308.9 189)">GND</text>
<text x="311.4" y="189" transform="rotate(-90 311.4 189)">VREG_PGND</text>
<text x="77.3" y="192.8">4</text>
<text x="79.7" y="194.1">GND</text>
<text x="118.5" y="194.1">DI(IO0)</text>
<text x="127.1" y="192.8">5</text>
<text x="307.9" y="192.2" transform="rotate(-90 307.9 192.2)">61</text>
<text x="310.4" y="192.2" transform="rotate(-90 310.4 192.2)">47</text>
<text x="102.2" y="201.2" transform="rotate(-90 102.2 201.2)">10</text>
<text x="103.2" y="198.1" transform="rotate(-90 103.2 198.1)">EP2</text>
<text x="65.9" y="234.7">1</text>
<text x="65.9" y="237.3">3</text>
<text x="65.9" y="239.8">5</text>
<text x="68.2" y="236">1</text>
<text x="68.2" y="238.5">3</text>
<text x="75.2" y="238.5">4</text>
<text x="75.2" y="236">2</text>
<text x="77.6" y="239.8">6</text>
<text x="77.6" y="237.3">4</text>
<text x="77.6" y="234.7">2</text>
<text x="65.9" y="242.3">7</text>
<text x="65.9" y="244.9">9</text>
<text x="68.2" y="241.1">5</text>
<text x="68.2" y="243.6">7</text>
<text x="75.2" y="243.6">8</text>
<text x="75.2" y="241.1">6</text>
<text x="77.6" y="244.9">10</text>
<text x="77.6" y="242.3">8</text>
<text x="64.6" y="247.4">11</text>
<text x="64.6" y="250">13</text>
<text x="68.2" y="246.2">9</text>
<text x="68.2" y="248.7">11</text>
<text x="68.2" y="251.2">13</text>
<text x="74" y="251.2">14</text>
<text x="74" y="248.7">12</text>
<text x="74" y="246.2">10</text>
<text x="77.6" y="250">14</text>
<text x="77.6" y="247.4">12</text>
<text x="64.6" y="252.5">15</text>
<text x="64.6" y="255">17</text>
<text x="64.6" y="257.6">19</text>
<text x="68.2" y="253.8">15</text>
<text x="68.2" y="256.3">17</text>
<text x="74" y="256.3">18</text>
<text x="74" y="253.8">16</text>
<text x="77.6" y="257.6">20</text>
<text x="77.6" y="255">18</text>
<text x="77.6" y="252.5">16</text>
<text x="64.6" y="260.1">21</text>
<text x="64.6" y="262.7">23</text>
<text x="68.2" y="258.9">19</text>
<text x="68.2" y="261.4">21</text>
<text x="68.2" y="263.9">23</text>
<text x="74" y="263.9">24</text>
<text x="74" y="261.4">22</text>
<text x="74" y="258.9">20</text>
<text x="77.6" y="262.7">24</text>
<text x="77.6" y="260.1">22</text>
<text x="64.6" y="265.2">25</text>
<text x="68.2" y="266.5">25</text>
<text x="74" y="266.5">26</text>
<text x="77.6" y="265.2">26</text>
</g>
<g font-size="1.6" fill="#000080">
<text x="55.9" y="53">R1</text>
<text x="80" y="53">R2</text>
<text x="237.5" y="68.3">R3</text>
<text x="251.5" y="68.3">R4</text>
<text x="259.1" y="91.1">R6</text>
<text x="246.4" y="98.7">R7</text>
<text x="55.9" y="108.9">R8</text>
<text x="80" y="108.9">R9</text>
<text x="212.1" y="129.2">R10</text>
<text x="77.5" y="167.3">R11</text>
<text x="67.3" y="232.1">H1</text>
<text x="172.7" y="234.6">R12</text>
<text x="191.8" y="234.6">R13</text>
</g>
</svg>
